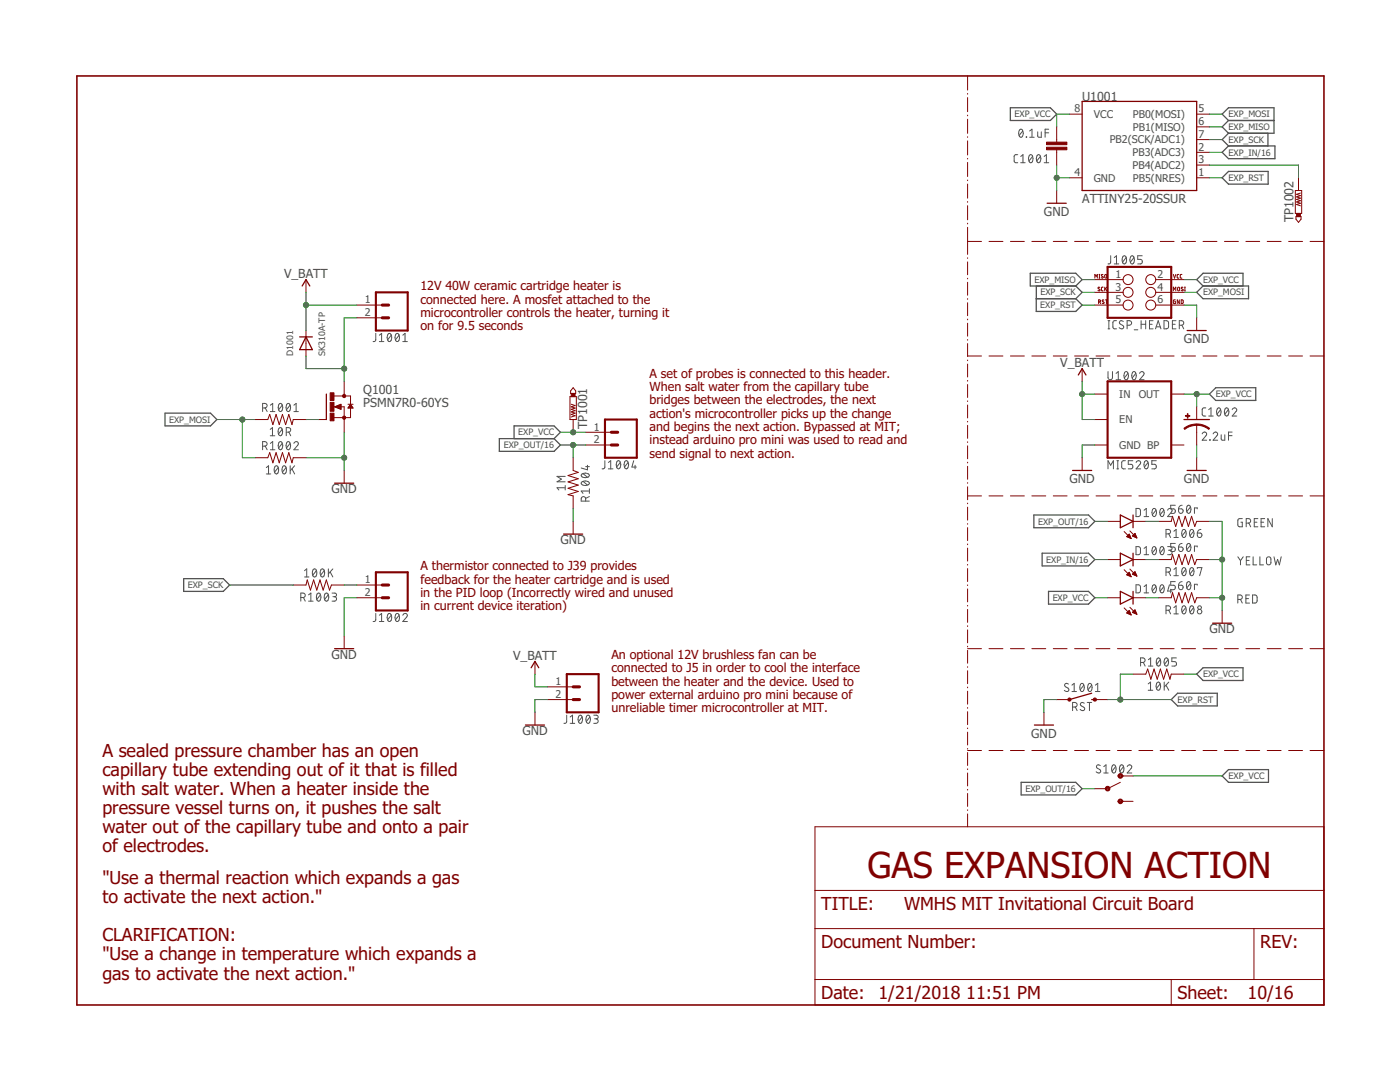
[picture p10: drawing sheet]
<svg xmlns="http://www.w3.org/2000/svg" width="279mm" height="216mm" viewBox="0 0 279 216" stroke-linecap="round" stroke-linejoin="round" font-family="sans-serif">
<g fill="none" stroke="#505050" stroke-width=".2">
<path d="M203.1 30.9h-.5l-.2 .3v1.1l.2 .1 .5 .1M203.5 25.9l.3-.1a.93 .93 0 0 1 0 1.6 .98 .98 0 0 1-.3-1.5zM203.7 32.5h.9M203.7 31.2l.5-.3v1.6M204.1 26.1l-.7 .9M204.8 27.3l.1 .1zM205.5 31l.2-.1a.95 .95 0 0 1 0 1.6 1 1 0 0 1-.2-1.5zM205.5 27.4h.9M205.5 26.1l.5-.3v1.6M206.1 31.2l-.7 .9M207 31l.3-.1a.95 .95 0 0 1 0 1.6 1 1 0 0 1-.3-1.5zM207.1 26.3v.9l.3 .2h.4v-1.1"/>
<path d="M207.6 31.2l-.7 .9M208.4 32.5h.9M208.4 31.2l.4-.3v1.6M208.6 26.5h.7M209.3 25.8h-.7v1.6M221.7 51l-.1 1.5-.2 .1-.3 .1M222.4 52.7h.9M222.4 51.4l.4-.4v1.7M224.1 51.1l.3-.1a.97 .97 0 0 1 0 1.7 1.02 1.02 0 0 1-.3-1.6zM224.7 51.4l-.7 .9M225.7 51.1l.3-.1a.97 .97 0 0 1 0 1.7 1.02 1.02 0 0 1-.3-1.6zM226.3 51.4l-.7 .9"/>
<path d="M228 51h-.9v.8h.5a.47 .47 0 0 1 .4 .4 .47 .47 0 0 1-.4 .5h-.5M75 66.5v1.4l-.2 .2-.3 .1M75.7 68.2h.9M75.7 66.9l.5-.4v1.7M77.5 66.6l.2-.1a.97 .97 0 0 1 0 1.7 1.02 1.02 0 0 1-.2-1.6zM78.1 66.9l-.7 .9M79 66.6l.3-.1a.97 .97 0 0 1 0 1.7 1.02 1.02 0 0 1-.3-1.6zM79.7 66.9l-.8 .9M80.4 68.2h.9M80.4 66.9l.4-.4v1.7M221.1 74.1v1.2a.44 .44 0 0 0 .5 .5 .44 .44 0 0 0 .4-.5v-1.2M221.1 65.6h.4"/>
<path d="M221.1 64h.4M221.3 64v1.6M222.7 74.5l.5-.4v1.7M222.7 75.8h.9M222.8 64h-.5l-.2 .3v1.1l.2 .2h.5M224.2 64.1l-.2-.1a.37 .37 0 0 0-.5 .2 .37 .37 0 0 0 .1 .5l.5 .2a.38 .38 0 0 1 .1 .6 .38 .38 0 0 1-.5 .1l-.3-.2M224.5 74.3l.2-.2a.95 .95 0 0 1 0 1.7 1.04 1.04 0 0 1-.2-1.5zM224.9 64.9h.5a.46 .46 0 0 0 .4-.5 .46 .46 0 0 0-.4-.4h-.5v1.6M225.1 74.5l-.7 .9M226.1 74.3l.2-.2a.97 .97 0 0 1 0 1.7 1.02 1.02 0 0 1-.2-1.5zM226.4 65.8h.7M226.7 74.5l-.7 .9"/>
<path d="M227.4 74.5a.44 .44 0 0 1 .7-.3 .44 .44 0 0 1 .1 .7l-.8 .9h.9M227.7 64v1.6M227.7 64.7h.9M228.6 64v1.6M229.4 64.7h.5M230.1 64h-.7v1.6h.7M230.6 65.6l.5-1.6 .6 1.6M230.7 65.2h.9M232.3 64h.6l.3 .3v1l-.3 .3h-.6zM234 64.7h.5M234.7 64h-.7v1.6h.7M235.4 64.9h.4a.46 .46 0 0 0 .4-.5 .46 .46 0 0 0-.4-.4h-.4v1.6"/>
<path d="M235.9 64.9l.3 .7M52.4 81.4h.5a.46 .46 0 0 0 .4-.4 .46 .46 0 0 0-.4-.5h-.5v1.6M52.4 89h.5a.46 .46 0 0 0 .4-.4 .46 .46 0 0 0-.4-.5h-.5v1.6M52.9 81.4l.4 .7M52.9 89l.4 .7M53.1 93.3l.5-.4v1.7M53.1 94.6h.9M53.9 85.7l.5-.4v1.7M53.9 87h.9M54 80.9l.4-.4v1.6M54 88.5l.4-.4v1.6M54 82.1h.9"/>
<path d="M54 89.7h.9M54.9 93l.3-.1a.97 .97 0 0 1 0 1.7 1.03 1.03 0 0 1-.3-1.6zM55.5 93.3l-.7 .9M55.7 85.4l.2-.1a.95 .95 0 0 1 0 1.7 1 1 0 0 1-.2-1.6zM55.7 80.6l.3-.1a.95 .95 0 0 1 0 1.6 1.04 1.04 0 0 1-.3-1.5zM55.7 88.2l.3-.1a.95 .95 0 0 1 0 1.6 1.04 1.04 0 0 1-.3-1.5zM56.3 85.7l-.7 .9M56.3 80.9l-.7 .9M56.3 88.5l-.7 .9M56.5 93l.2-.1a.97 .97 0 0 1 0 1.7 1.03 1.03 0 0 1-.2-1.6zM57.1 93.3l-.7 .9M57.1 86.2h.5a.46 .46 0 0 0 .4-.4 .46 .46 0 0 0-.4-.5h-.5v1.7"/>
<path d="M57.3 80.6l.2-.1a.95 .95 0 0 1 0 1.6 1.04 1.04 0 0 1-.2-1.5zM57.3 88.2l.2-.1a.95 .95 0 0 1 0 1.6 1.04 1.04 0 0 1-.2-1.5zM57.7 86.2l.3 .8M57.9 80.9l-.7 .9M57.9 88.5l-.7 .9M57.9 92.9v1.7M58.3 93.6l.5 1M58.7 88.5a.44 .44 0 0 1 .6-.4 .44 .44 0 0 1 .1 .7l-.7 .9h.8M58.7 82.1h.8M58.7 80.9l.4-.4v1.6M58.8 92.9l-.9 1M112.8 97.3h-1.6l.3 .5"/>
<path d="M112.8 96.9v.9M112.8 95.1h-1.6l.9 .5-.9 .5h1.6M116.1 96.2a1.06 1.06 0 0 1 1.5 .2 .95 .95 0 0 1-1.6 0zM116.1 94.6a1.03 1.03 0 0 1 1.5 .3 .97 .97 0 0 1-1.6 0zM116.4 96.1l.8 .7M116.4 94.5l.8 .7M116.9 100v-.5a.44 .44 0 0 0-.5-.4 .44 .44 0 0 0-.4 .4v.5h1.6M116.9 93.1h.7M117.2 92.8v.9l-1.2-.3M117.6 99.1l-.7 .3M117.6 98h-1.6l.4 .4M117.6 97.5v.9"/>
<path d="M120.7 91.9v1.4l-.5 .3M121.4 93.6h.9M121.4 92.3l.5-.4v1.7M123.2 92l.2-.1a.95 .95 0 0 1 0 1.7 1.06 1.06 0 0 1-.2-1.6zM123.8 92.3l-.7 .9M124.8 92l.2-.1a.95 .95 0 0 1 0 1.7 1.06 1.06 0 0 1-.2-1.6zM125.3 92.3l-.7 .9M126.5 91.9l-.4 1.3h.9M126.7 92.8v.8M221.1 93.6v-1.7l.6 .9 .5-.9v1.7M222.9 93.6h.3M222.9 91.9h.3"/>
<path d="M223.1 91.9v1.7M224.6 91.9h-.5l-.2 .4 .1 1.2 .6 .1M226.1 91.9h-.9v.7h.5a.46 .46 0 0 1 .4 .5 .46 .46 0 0 1-.4 .5h-.5M226.7 92.3a.44 .44 0 0 1 .7-.4 .44 .44 0 0 1 .1 .7l-.8 1h.9M228.5 92l.2-.1a.97 .97 0 0 1 0 1.7 1.01 1.01 0 0 1-.2-1.6zM229.1 92.3l-.7 .9M230.8 91.9h-.9v.7h.5a.46 .46 0 0 1 .4 .5 .46 .46 0 0 1-.4 .5h-.5M239.9 86.6a.44 .44 0 0 1 .7-.4 .44 .44 0 0 1 .1 .7l-.8 .9h.9M240.6 81.4h-.5l-.2 .3v1.1l.2 .2h.5M241.2 83h.9M241.2 81.7l.5-.3v1.6M241.4 87.7l.1 .1z"/>
<path d="M242.1 86.6a.44 .44 0 0 1 .6-.4 .44 .44 0 0 1 .2 .7l-.8 .9h.9M243 81.5l.2-.1a.97 .97 0 0 1 0 1.6 1.02 1.02 0 0 1-.2-1.5zM243.6 81.7l-.7 1M243.7 86.8v.9l.3 .1h.4v-1M244.6 81.5l.2-.1a.95 .95 0 0 1 0 1.6 1.04 1.04 0 0 1-.2-1.5zM245.2 81.7l-.8 1M245.2 86.9h.7M245.9 86.2h-.7v1.6M245.9 81.7a.44 .44 0 0 1 .6-.3 .44 .44 0 0 1 .2 .7l-.8 .9h.9M60 119.2h.5a.44 .44 0 0 0 .4-.4 .44 .44 0 0 0-.4-.5h-.5v1.7M60.6 119.2l.3 .8M60.8 113.9l.4-.4v1.6"/>
<path d="M60.8 115.1h.9M61.6 118.7l.4-.4v1.7M61.6 120h.9M62.5 113.6l.3-.1a.95 .95 0 0 1 0 1.6 1 1 0 0 1-.3-1.5zM63.1 113.9l-.7 .9M63.4 118.4l.2-.1a.93 .93 0 0 1 0 1.7 1.02 1.02 0 0 1-.2-1.6zM63.9 118.7l-.7 .9M64.1 113.6l.2-.1a.95 .95 0 0 1 0 1.6 1 1 0 0 1-.2-1.5zM64.7 113.9l-.7 .9M64.9 118.4l.3-.1a.93 .93 0 0 1 0 1.7 .98 .98 0 0 1-.3-1.6zM65.5 118.7l-.7 .9M65.5 113.5v1.6"/>
<path d="M65.9 114.1l.5 1M66.3 118.3h.5a.36 .36 0 0 1 .4 .4 .36 .36 0 0 1-.4 .4h-.4M66.4 113.5l-.9 1M66.7 119.1a.44 .44 0 0 1 .5 .4 .44 .44 0 0 1-.5 .5h-.4M226.7 116.7h.6l.3 .3v1l-.3 .3h-.6zM226.7 109.1h.6l.3 .2v1.1l-.3 .3h-.6zM226.7 101.5h.6l.3 .2v1.1l-.3 .2-.6 .1zM228.3 118.3h.9M228.3 117.1l.5-.4v1.6M228.3 101.8l.5-.3v1.6M228.3 109.4l.5-.3v1.6M228.3 110.7h.9"/>
<path d="M228.3 103.1h.9M230.1 116.8l.2-.1a.93 .93 0 0 1 0 1.6 1.02 1.02 0 0 1-.2-1.5zM230.1 109.2l.2-.1a.93 .93 0 0 1 0 1.6 1.02 1.02 0 0 1-.2-1.5zM230.1 101.6l.2-.1a.95 .95 0 0 1 0 1.6 1.06 1.06 0 0 1-.2-1.5zM230.7 117.1l-.7 .8M230.7 109.4l-.7 .9M230.7 101.8l-.7 .9M231.6 116.8l.3-.1a.95 .95 0 0 1 0 1.6 1 1 0 0 1-.3-1.5zM231.6 109.2l.3-.1a.95 .95 0 0 1 0 1.6 1 1 0 0 1-.3-1.5zM231.6 101.6l.3-.1a.97 .97 0 0 1 0 1.6 1.03 1.03 0 0 1-.3-1.5zM232.3 117.1l-.8 .8M232.3 109.4l-.8 .9"/>
<path d="M232.3 101.8l-.8 .9M232.7 114.2h.5a.44 .44 0 0 0 .4-.5 .44 .44 0 0 0-.4-.4h-.5v1.6M232.7 106.5h.5a.44 .44 0 0 0 .4-.4 .44 .44 0 0 0-.4-.5h-.5v1.7M233 109.1h.6a.36 .36 0 0 1 .3 .3 .36 .36 0 0 1-.3 .4h-.4M233 101.8a.44 .44 0 0 1 .7-.3 .44 .44 0 0 1 .1 .7l-.8 .9h.9M233.3 114.2l.3 .7M233.3 106.5l.3 .8M233.4 116.7l-.4 1.2h.9M233.5 109.8a.44 .44 0 0 1 .4 .4 .44 .44 0 0 1-.4 .5h-.5M233.6 117.6v.7M234.3 106l.4-.4v1.7M234.3 113.6l.4-.3v1.6"/>
<path d="M234.3 114.9h.9M234.3 107.3h.9M234.5 116.1h-.9v.7h.6a.45 .45 0 0 1 .4 .4 .45 .45 0 0 1-.4 .5h-.6M234.5 108.4h-.9v.8h.6a.45 .45 0 0 1 .4 .4 .45 .45 0 0 1-.4 .4h-.6M234.5 100.8h-.9v.7h.6a.46 .46 0 0 1 .4 .5 .46 .46 0 0 1-.4 .4h-.6M235.2 116.8h.6a.45 .45 0 0 1 .3 .5 .45 .45 0 0 1-.5 .4 .45 .45 0 0 1-.4-.5zM235.2 109.2h.6a.45 .45 0 0 1 .3 .5 .45 .45 0 0 1-.5 .3 .45 .45 0 0 1-.4-.4zM235.2 101.5h.6a.45 .45 0 0 1 .3 .5 .45 .45 0 0 1-.5 .4 .45 .45 0 0 1-.4-.4zM235.9 116.1l-.4 .1-.3 .6M235.9 108.4l-.4 .2-.3 .6M235.9 100.8l-.4 .1-.3 .6M236 113.4l.3-.1a.95 .95 0 0 1 0 1.6 1 1 0 0 1-.3-1.5z"/>
<path d="M236 105.7l.3-.1a.95 .95 0 0 1 0 1.7 1 1 0 0 1-.3-1.6zM236.6 113.6l-.7 .9M236.6 106l-.7 .9M237 116.2l.2-.1a.93 .93 0 0 1 0 1.6 1.02 1.02 0 0 1-.2-1.5zM237 108.5l.2-.1a.93 .93 0 0 1 0 1.6 1.02 1.02 0 0 1-.2-1.5zM237 100.9l.2-.1a.95 .95 0 0 1 0 1.6 1.06 1.06 0 0 1-.2-1.5zM237.6 116.4l-.7 .9M237.6 108.8l-.7 .9M237.6 101.2l-.7 .9M237.6 113.4l.2-.1a.95 .95 0 0 1 0 1.6 1 1 0 0 1-.2-1.5zM237.6 105.7l.2-.1a.95 .95 0 0 1 0 1.7 1 1 0 0 1-.2-1.6zM238.2 113.6l-.7 .9"/>
<path d="M238.2 106l-.7 .9M238.9 101.5v-.2h-.5v1.1M238.9 109.2v-.2h-.5v1M238.9 116.8v-.2h-.5v1.1M239 106.4h.5a.45 .45 0 0 1 .3 .5 .45 .45 0 0 1-.4 .4 .45 .45 0 0 1-.4-.5zM239 113.4v-.1h.9l-.5 1.6M239.7 105.6l-.5 .2-.2 .6M247 119.6h.5a.44 .44 0 0 0 .4-.4 .44 .44 0 0 0-.4-.5h-.5v1.6M247 111.1l.6 .8M247.6 119.6l.3 .7M247.6 111.9v.8M247.9 103.5h-.7l-.1 .2-.1 1 .2 .4h.7v-.9h-.3"/>
<path d="M248.1 111.1l-.5 .8M248.6 119.4h.6M248.7 104.4h.5a.44 .44 0 0 0 .4-.5 .44 .44 0 0 0-.4-.4h-.5v1.6M248.7 111.8h.6M249.2 104.4l.4 .7M249.4 118.7h-.8v1.6h.8M249.4 111.1h-.7v1.6h.7M250 118.7h.6l.2 .3 .1 .9-.3 .4h-.6zM250.1 111.1v1.6h.7M250.3 104.2h.5M251 103.5h-.7v1.6h.7M251.4 111.1v1.6h.8"/>
<path d="M251.7 104.2h.5M252.4 103.5h-.7v1.6h.7M252.9 111.2l.3-.1 .3 .1 .1 1.1a.44 .44 0 0 1-.4 .4 .44 .44 0 0 1-.4-.4zM253.9 103.5v1.6l-.9-1.6v1.6M254.3 111.1l.3 1.6 .4-1.1 .3 1.1 .4-1.6M75 122.4v1.4l-.2 .2h-.3M75.7 122.8l.5-.4v1.6M75.7 124h.9M77.5 122.5l.2-.1a.95 .95 0 0 1 0 1.6 1 1 0 0 1-.2-1.5zM78.1 122.8l-.7 .9M79 122.5l.3-.1a.95 .95 0 0 1 0 1.6 1 1 0 0 1-.3-1.5zM79.7 122.8l-.8 .9"/>
<path d="M80.4 122.8a.44 .44 0 0 1 .6-.4 .44 .44 0 0 1 .2 .7l-.8 .9h.9M213.2 136.5l-.2-.1a.38 .38 0 0 0-.5 .1 .38 .38 0 0 0 .1 .5l.5 .3a.41 .41 0 0 1 .1 .6 .41 .41 0 0 1-.6 0l-.2-.1M213.9 136.7l.5-.3v1.6M213.9 138h.9M215.7 136.5l.2-.1a.97 .97 0 0 1 0 1.6 1.02 1.02 0 0 1-.2-1.5zM216.3 136.7l-.7 .9M217.3 136.5l.2-.1a.97 .97 0 0 1 0 1.6 1.02 1.02 0 0 1-.2-1.5zM217.9 136.7l-.8 .9M218.6 138h.9M218.6 136.7l.5-.3v1.6M227.6 132.2h.5a.46 .46 0 0 0 .4-.5 .46 .46 0 0 0-.4-.4h-.5v1.6M228.2 132.2l.3 .7"/>
<path d="M229.2 136.5l.4-.4v1.6M229.2 137.7h.9M229.2 131.6l.4-.3v1.6M229.2 132.9h.9M230.9 136.2l.3-.1a.95 .95 0 0 1 0 1.6 1.04 1.04 0 0 1-.3-1.5zM230.9 131.4l.3-.1a.97 .97 0 0 1 0 1.6 1 1 0 0 1-.3-1.5zM231.5 136.5l-.7 .9M231.6 131.6l-.8 .9M232.3 136.1v1.6M232.5 131.4l.3-.1a.97 .97 0 0 1 0 1.6 1 1 0 0 1-.3-1.5zM232.7 121.8h.5a.44 .44 0 0 0 .4-.5 .44 .44 0 0 0-.4-.4h-.5v1.6M232.7 136.7l.6 1"/>
<path d="M233.1 131.6l-.7 .9M233.3 136.1l-1 1M233.3 121.8l.3 .7M234.3 121.2l.4-.3v1.6M234.3 122.5h.9M234.8 131.3h-.9v.7h.5a.45 .45 0 0 1 .4 .5 .45 .45 0 0 1-.4 .4h-.5M236 121l.3-.1a.95 .95 0 0 1 0 1.6 1 1 0 0 1-.3-1.5zM236.6 121.2l-.7 .9M237.6 121l.2-.1a.95 .95 0 0 1 0 1.6 1 1 0 0 1-.2-1.5zM238.2 121.2l-.7 .9M113.1 142.7v1.4l-.6 .2M113.8 144.3h.9"/>
<path d="M113.8 143.1l.5-.4v1.6M115.6 142.8l.2-.1a.95 .95 0 0 1 0 1.6 1.04 1.04 0 0 1-.2-1.5zM116.2 143.1l-.8 .9M117.1 142.8l.3-.1a.95 .95 0 0 1 0 1.6 1.04 1.04 0 0 1-.3-1.5zM117.7 143.1l-.7 .9M118.5 142.7h.5a.36 .36 0 0 1 .4 .4 .36 .36 0 0 1-.4 .3h-.3M118.9 143.4a.46 .46 0 0 1 .5 .5 .46 .46 0 0 1-.5 .4h-.4M214.1 141.1h.4a.46 .46 0 0 0 .5-.5 .46 .46 0 0 0-.5-.4h-.4v1.6M214.6 141.1l.4 .7M216.4 140.3l-.2-.1a.37 .37 0 0 0-.5 .1 .37 .37 0 0 0 .1 .5l.5 .3a.38 .38 0 0 1 .1 .5 .38 .38 0 0 1-.5 .2l-.3-.2M217 140.2h.9M217.4 140.2v1.6"/>
<path d="M219.6 152.8l-.2-.1a.38 .38 0 0 0-.5 .1 .38 .38 0 0 0 .1 .5l.5 .3a.41 .41 0 0 1 0 .6 .41 .41 0 0 1-.6-.1l-.1-.1M220.3 153l.4-.4v1.6M220.3 154.2h.9M222 152.7l.3-.1a.97 .97 0 0 1 0 1.6 1.02 1.02 0 0 1-.3-1.5zM222.7 153l-.8 .9M223.6 152.7l.3-.1a.97 .97 0 0 1 0 1.6 1.02 1.02 0 0 1-.3-1.5zM224.2 153l-.7 .9M225 153a.45 .45 0 0 1 .6-.4 .45 .45 0 0 1 .1 .7l-.7 .9h.9"/>
<circle cx="239.4" cy="122" r=".46"/>
<circle cx="239.4" cy="121.2" r=".37"/>
</g>
<g fill="none" stroke="#505050" stroke-width=".25">
<path d="M201.6 21.5h8l1.3 1.3-1.3 1.2h-8zM243.9 35.5l1.3-1.3h7.9v2.5h-7.9zM245.2 24l-1.3-1.2 1.3-1.3h9.1v5.1h-9.1M245.2 24h9.1M245.2 26.6l-1.3 1.3 1.3 1.2M245.2 29.1h9.2v2.6h-9.2l-1.3-1.3zM245.2 24l-1.3 1.3 1.3 1.3M253 26.6v2.5M205.6 54.5h9.1l1.3 1.3-1.3 1.3h-9.1zM206.8 59.6h7.9M206.8 57.1v5h7.9l1.3-1.2-1.3-1.3M214.7 57.1l1.3 1.2-1.3 1.3"/>
<path d="M238.8 58.3l1.3-1.2h9.1v2.5h-9.1zM240.1 57.1l-1.3-1.3 1.3-1.3h8v2.6M241.4 78.6l1.2-1.2h8v2.5h-8zM32.9 82.4h9.1l1.3 1.3-1.3 1.3h-9.1zM99.7 87.5h10.9l1.2 1.3-1.2 1.3h-10.9zM102.6 87.5v-2.5h8l1.2 1.3-1.2 1.2M36.7 115.5h7.9l1.2 1.2-1.2 1.3h-7.9zM206.3 102.8h10.9l1.3 1.2-1.3 1.3h-10.9zM208 110.4h9.2l1.3 1.3-1.3 1.2h-9.2zM209.3 118h7.9l1.3 1.3-1.3 1.2h-7.9zM233.7 139.6l1.3-1.3h7.9v2.6h-7.9zM238.8 134.5l1.3-1.3h8v2.6h-8z"/>
<path d="M203.8 156.1h10.9l1.3 1.3-1.3 1.2h-10.9zM243.9 154.8l1.3-1.2h8v2.5h-8z"/>
</g>
<g fill="none" stroke="#800000" stroke-width=".2">
<path d="M193.1 15.2v2.8M193.1 18.6v.2M193.1 19.5v2.8M193.1 23v.1M193.1 23.8v2.8M193.1 27.3v.1M193.1 28.1v2.8M193.1 31.6v.1M193.1 32.4v2.8M193.1 35.9v.1M193.1 36.7v2.8M210.9 25.3v3.1"/>
<path d="M210.9 29.9v3M210.9 38v2.6M213.4 22.8h2.6M213.4 35.5h2.6M238.8 22.8h2.6M238.8 25.3h2.6M238.8 35.5h2.6M238.8 27.9h2.6M238.8 30.4h2.6M238.8 32.9h2.6M258.5 38h1.3v4.6h-1.3zM259.1 35.5v2.5"/>
<path d="M259.5 38.5l-.7 .3 .7 .2-.7 .3 .7 .2-.7 .3 .7 .2-.7 .3 .7 .3-.7 .2 .7 .3M61.1 55.8v2.5M193.1 40.2v.2M193.1 41v2.9M193.1 44.5v.2M193.1 45.4v5.4M193.1 51.4v.2M193.1 52.3v2.5M193.1 55.5v.1M193.1 56.3v2.6M193.1 59.6v.1M193.1 48.2h2.8"/>
<path d="M197.4 48.2h2.8M201.7 48.2h2.7M205.9 48.2h2.8M210.2 48.2h2.8M214.5 48.2h2.7M218.5 55.5v-.7l.3 .4 .2-.4v.7M218.5 55.8h5.7M218.5 58.3h5.7M218.7 48.2h2.8M219.3 55.5h.2M219.3 54.8h.2M219.4 54.8v.7"/>
<path d="M219.5 57.4l-.3-.1-.1 .2 .4 .3v.2l-.4-.1M220.1 54.8h-.2l-.1 .1 .4 .3v.2h-.4M220.2 57.3l-.4 .2 .1 .5h.3M220.3 59.9h-.3v.1l.3 .3v.2h-.4M220.5 57.3v.7M220.5 54.9l.2-.1 .2 .1-.1 .6-.3-.1zM220.6 59.8h.4M220.6 57.6l.3 .4M220.8 59.8v.8M220.9 57.3l-.4 .4M223 48.2h2.8M227.3 48.2h2.8"/>
<path d="M230.7 55.8h5.6M230.7 58.3h5.6M231.5 48.2h2.8M234.2 58v-.7l.2 .4 .3-.4v.7M234.2 54.8l.2 .7 .3-.7M234.6 59.8l-.4 .1 .1 .7h.3v-.4h-.2M235 57.4l.2-.1 .2 .1-.1 .6-.3-.1zM235.3 54.8l-.4 .1v.5l.4 .1M235.4 59.8v.8l-.5-.8v.8M235.7 59.8l.4 .1-.1 .7h-.3zM235.8 48.2h2.8M235.9 54.8l-.4 .1 .1 .5 .3 .1"/>
<path d="M236.1 57.4l-.3-.1-.1 .2 .4 .3v.2l-.4-.1M236.4 58h.2M236.4 57.3h.2M236.5 57.3v.7M240.1 48.2h2.8M244.4 48.2h2.7M248.6 48.2h2.8M252.9 48.2h2.8M257.2 48.2h2.7M258.6 43.2h1.1v.5l-.6 .7-.5-.7zM261.5 48.2h2.7M61.1 66v5"/>
<path d="M66.7 79h3.3v1.7M68.7 76.1v2.9M71.2 60.9h5.1M71.2 63.4h5.1M113.7 79.1h1.3v4.6h-1.3zM114.4 77.4l.5 .6v.5h-1v-.5zM193.1 60.4v2.6M193.1 63.7v.1M193.1 64.5v2.6M193.1 67.8v.1M193.1 68.6v2.5M193.1 71.8v.2"/>
<path d="M193.1 72.6v2.6M193.1 75.9v.2M193.1 76.7v2.6M193.1 80v.1M193.1 71h2.8M197.4 71h2.8M201.7 71h2.7M205.9 71h2.8M210.2 71h2.8M214.5 71h2.7M216 73.6v2.5M218.5 60.9h5.7"/>
<path d="M218.5 78.6h2.5M218.7 71h2.8M219.2 60.2h.4l-.1-.3-.3-.1v.8M219.5 60.2l.1 .4M223 71h2.8M227.3 71h2.8M230.7 60.9h5.6M231.5 71h2.8M233.7 78.6h2.6M235.8 71h2.8M238.8 63.4v2.6M240.1 71h2.8"/>
<path d="M244.4 71h2.7M248.6 71h2.8M252.9 71h2.8M257.2 71h2.7M261.5 71h2.7M50.9 83.7h2.5l.4-1 .7 2 .6-2 .6 2 .7-2 .6 2 .6-2 .7 2 .2-1h2.6M50.9 91.3h2.5l.4-1 .7 2.1 .6-2.1 .6 2.1 .7-2.1 .6 2.1 .6-2.1 .7 2.1 .2-1.1h2.6M63.6 83.7h1.5M66.5 81.2h2.2v5.1M66.8 81.2l1.3-.5v1zM66.9 81.1h1.2M66.9 81.2h1.2"/>
<path d="M67.2 81.4h.9M67.2 81h.9M67.5 80.9h.6M67.5 81.5h.6M67.8 80.8h.3M67.8 81.6h.3M68.7 93.9v2.5M69.4 80.7h1.1M69.5 81.4h.9M69.6 81.2h.7M69.6 81.1h.7M69.7 81h.5"/>
<path d="M69.8 80.9h.3M69.9 80.8h.1M70 81.3v2h-3.3M70 80.7l.5 .7h-1.1zM114 80.7l.8 .2-.8 .3 .8 .2-.8 .3 .8 .2-.8 .3 .8 .2-.8 .3 .8 .3-.8 .2M114.4 83.7v2.6M114.4 91.3v2.6l1 .4-2 .6 2 .6-2 .7 2 .6-2 .6 2 .7-2 .6 1 .3v2.5M116.9 86.3h5.1M116.9 88.8h5.1M193.1 80.8v2.6M193.1 84.1v.1M193.1 84.9v2.6"/>
<path d="M193.1 88.2v.1M193.1 89v2.5M193.1 92.2v.2M193.1 93v2.6M193.1 96.3v.1M193.1 97.1v2.6M193.1 99h2.8M197.4 99h2.8M201.7 99h2.7M205.9 99h2.8M210.2 99h2.8M214.5 99h2.7"/>
<path d="M216 91.3v2.6M218.5 83.7h2.5M218.5 88.8h2.5M218.7 99h2.8M223 99h2.8M227.3 99h2.8M231.5 99h2.8M233.7 88.8h2.6M235.8 99h2.8M238.8 81.2v2.5M238.8 84.7v4.1M238.8 91.3v2.6"/>
<path d="M240.1 99h2.8M244.4 99h2.7M248.6 99h2.8M252.9 99h2.8M257.2 99h2.7M261.5 99h2.7M58.5 116.7h2.6l.2-1 .7 2.1 .6-2.1 .6 2.1 .7-2.1 .6 2.1 .6-2.1 .7 2.1 .3-1.1h2.6M71.2 116.7h5.1M71.2 119.3h5.1M114.4 104v2.6M193.1 100.4v.1M193.1 101.2v2.6"/>
<path d="M193.1 104.5v.1M193.1 105.3v2.6M193.1 108.5v.2M193.1 109.4v2.6M193.1 112.6v.2M193.1 113.5v2.5M193.1 116.7v.1M193.1 117.5v2.6M221 119.3h2.6M221 111.7h2.6M221 104h2.6M224.3 113.7l1.4 1.4"/>
<path d="M224.3 106.1l1.4 1.4M224.9 114.7l.5-.5 .3 .9zM224.9 107.1l.8 .4M224.9 107.1l.5-.5 .3 .9M224.9 107.1h.7M224.9 114.7h.7M225 106.9h.5M225 114.8h.6M225 114.5h.5M225.1 107.2h.5M225.1 106.8h.4M225.1 114.4h.4"/>
<path d="M225.3 114.3h.1M225.3 106.7h.1M225.3 114.9h.4M225.4 107.3h.3M225.5 113.6l1.4 1.4M225.5 105.9l1.4 1.4M225.6 115h.1M225.6 107.4h.1M226 114.6l.9 .4M226 114.6l.5-.5 .4 .9M226 106.9h.7M226 114.5h.7"/>
<path d="M226.1 119.3h2.6M226.1 111.7h2.6M226.1 104h2.6M226.1 106.8h.6M226.2 114.4h.5M226.2 114.7h.6M226.2 107.1h.6M226.3 114.3h.3M226.3 106.7h.3M226.4 106.6h.2M226.4 114.2h.1M226.5 114.8h.3"/>
<path d="M226.5 107.2h.3M226.5 106.4l-.5 .6 .9 .3M226.5 106.4l.4 .9M226.5 106.4h.1M226.8 114.9h.1M226.8 107.3h.1M231.2 119.3h2.5l.3-1 .6 2 .7-2 .6 2 .6-2 .7 2 .6-2 .6 2 .4-1h2.6M231.2 111.7h2.5l.3-1.1 .6 2.1 .7-2.1 .6 2.1 .6-2.1 .7 2.1 .6-2.1 .6 2.1 .4-1h2.6M231.2 104h2.5l.3-1 .6 2.1 .7-2.1 .6 2.1 .6-2.1 .7 2.1 .6-2.1 .6 2.1 .4-1.1h2.6M68.7 126.9v2.5M106.8 132v2.5M109.3 137.1h5.1"/>
<path d="M109.3 139.6h5.1M193.1 120.8v.1M193.1 121.6v2.6M193.1 124.9v.1M193.1 125.7v2.6M193.1 128.9v.2M193.1 129.8v2.5M193.1 133v.2M193.1 133.8v2.6M193.1 137.1v.1M193.1 137.9v2.6M193.1 129.4h2.8"/>
<path d="M197.4 129.4h2.8M201.7 129.4h2.7M205.9 129.4h2.8M210.2 129.4h2.8M210.9 139.6h2.5M214.5 129.4h2.7M218.5 139.6h2.5M218.7 129.4h2.8M223 129.4h2.8M224.3 121.3l1.4 1.4M224.9 122.3l.5-.5 .3 .9zM224.9 122.3h.7"/>
<path d="M225 122.4h.6M225 122.1h.5M225.2 122h.2M225.3 122.5h.4M225.3 121.9h.1M225.5 121.2l1.4 1.4M225.6 122.6h.1M226 122.2l.5-.5 .4 .9zM226.1 122.1h.6M226.1 134.5h2.6l.3-1 .7 2 .6-2 .6 2 .7-2 .6 2 .7-2 .6 2 .2-1h2.6M226.1 122.3h.7M226.2 122h.5"/>
<path d="M226.3 121.9h.3M226.4 122.4h.4M226.4 121.8h.1M226.7 122.5h.2M227.3 129.4h2.8M231.5 129.4h2.8M235.8 129.4h2.8M240.1 129.4h2.8M243.9 121.8v2.6M244.4 129.4h2.7M248.6 129.4h2.8M252.9 129.4h2.8"/>
<path d="M257.2 129.4h2.7M261.5 129.4h2.7M106.8 142.1v2.6M193.1 141.2v.1M193.1 142v2.6M193.1 145.3v.1M193.1 146.1v2.6M193.1 149.4v.1M193.1 150.2v2.5M193.1 153.4v.2M193.1 154.2v2.6M193.1 157.5v.1"/>
<path d="M193.1 158.3v2.6M193.1 149.8h2.8M197.4 149.8h2.8M201.7 149.8h2.7M205.9 149.8h2.8M208.3 142.1v2.6M210.2 149.8h2.8M214.5 149.8h2.7M218.7 149.8h2.8M223 149.8h2.8M223.6 156.1l-2.6 1.3h-2.5M223.6 159.9h2.5"/>
<path d="M223.6 154.8h2.5M227.3 149.8h2.8M231.5 149.8h2.8M235.8 149.8h2.8M240.1 149.8h2.8M244.4 149.8h2.7M248.6 149.8h2.8M252.9 149.8h2.8M257.2 149.8h2.7M261.5 149.8h2.7M162.6 165h101.6v35.5h-101.6zM162.6 177.7h101.6"/>
<path d="M193.1 161.6v.1M193.1 162.4v2.6M162.6 185.3h101.6M162.6 195.5h101.6M233.7 195.5v5M250.3 185.3v10.2"/>
<circle cx="225.1" cy="55.8" r=".99"/>
<circle cx="225.1" cy="58.3" r=".99"/>
<circle cx="229.7" cy="58.3" r=".99"/>
<circle cx="229.7" cy="55.8" r=".99"/>
<circle cx="225.1" cy="60.9" r=".99"/>
<circle cx="229.7" cy="60.9" r=".99"/>
</g>
<g fill="none" stroke="#800000" stroke-width=".25">
<path d="M216 20.2h22.8v17.8h-22.8zM60.3 57.1l.8-1.3 .7 1.3M209 40.6h3.8M59.8 67.2h2.5M61.1 67.2l1.2 2.6h-2.5zM65.1 78.6v5.1M215.2 74.8l.8-1.2 .7 1.2M236.9 66h3.8M66.8 96.4h3.8M214.1 93.9h3.8M236.3 83.7h5.1M236.9 93.9h3.8"/>
<path d="M112.5 106.6h3.8M223.6 118l2.5 1.3-2.5 1.2zM223.6 102.8l2.5 1.2-2.5 1.3zM223.6 110.4l2.5 1.3-2.5 1.2zM226.1 102.8v2.5M226.1 110.4v2.5M226.1 118v2.5M66.8 129.4h3.8M106 133.2l.8-1.2 .7 1.2M217.9 139.6h.6M217.9 138.3l-4.5 1.3M242 124.4h3.8"/>
<path d="M104.9 144.7h3.8M206.4 144.7h3.8"/>
</g>
<g fill="#800000" stroke="#800000" stroke-width=".2">
<path d="M238.8 84.6l1.4 .2 1.2 .7-.2 .2-1.3-.7-1.1-.1z" fill-rule="evenodd"/>
<path d="M236.3 85.5l1.2-.7 1.3-.2v.3l-1.5 .3-.9 .5z" fill-rule="evenodd"/>
<path d="M223.3 154.5a.46 .46 0 0 1 .7 .2 .46 .46 0 0 1-.3 .6 .46 .46 0 0 1-.6-.5h.2a.26 .26 0 0 1 .4-.2 .26 .26 0 0 1 .1 .4 .26 .26 0 0 1-.4-.1l-.3-.1z" fill-rule="evenodd"/>
<path d="M223.3 159.5a.47 .47 0 0 1 .7 .2 .47 .47 0 0 1-.3 .7 .47 .47 0 0 1-.6-.5h.2a.26 .26 0 0 1 .4-.2 .26 .26 0 0 1 .1 .4 .26 .26 0 0 1-.4-.1l-.1-.1h-.2z" fill-rule="evenodd"/>
<path d="M220.8 157a.47 .47 0 0 1 .7 .2 .47 .47 0 0 1-.4 .6 .47 .47 0 0 1-.5-.4h.2a.26 .26 0 0 1 .4-.3 .26 .26 0 0 1 0 .5 .26 .26 0 0 1-.4-.1l-.2-.1z" fill-rule="evenodd"/>
<circle cx="68.7" cy="79" r=".33"/>
<circle cx="68.7" cy="83.3" r=".33"/>
<circle cx="213.4" cy="139.6" r=".33"/>
<circle cx="218.5" cy="139.6" r=".33"/>
</g>
<g fill="#800000" stroke="#800000" stroke-width=".2">
<path d="M65.9 82.4h.8v1.6h-.8z"/>
<path d="M65.9 78.4h.8v1.5h-.8z"/>
<path d="M65.9 80.3h.8v1.8h-.8z"/>
<path d="M208.9 28.4h4v.5h-4z"/>
<path d="M208.9 29.4h4v.5h-4z"/>
<path d="M236.6 82.9h.9v.2h-.9z"/>
<path d="M237 82.5h.1v.9h-.1z"/>
<path d="M258.8 42.6h.7v.6h-.7z"/>
<path d="M114 78.5h.8v.6h-.8z"/>
</g>
<path d="M75 58.3h6.4v7.7h-6.4zM221 53.3h12.7v10.1h-12.7zM221 76.1h12.7v15.2h-12.7zM120.7 83.7h6.4v7.6h-6.4zM75 114.2h6.4v7.6h-6.4zM113.1 134.5h6.4v7.6h-6.4z" fill="none" stroke="#800000" stroke-width=".42"/>
<path d="M76.3 63.4h1.3M76.3 60.9h1.3M122 88.8h1.3M122 86.3h1.3M76.3 119.3h1.3M76.3 116.7h1.3M114.4 139.6h1.3M114.4 137.1h1.3" fill="none" stroke="#800000" stroke-width=".61"/>
<path d="M15.3 15.2h248.9v185.3h-248.9z" fill="none" stroke="#800000" stroke-width=".32"/>
<g fill="none" stroke="#008000" stroke-width=".2">
<path d="M210.9 35.5h2.5M210.9 32.9v5.1M213.4 22.8h-2.5v2.5M241.4 35.5h2.5M241.4 22.8h2.5M241.4 27.9h2.5M241.4 25.3h2.5M241.4 30.4h2.5M241.4 32.9h17.7v2.6M61.1 58.3v7.7M216 58.3h2.5M216 55.8h2.5"/>
<path d="M236.3 58.3h2.5M236.3 55.8h2.5M61.1 60.9h10.1M61.1 71v2.6h7.6M71.2 63.4h-2.5v12.7M216 76.1v7.6h2.5M216 60.9h2.5M216 78.6h2.5M236.3 60.9h2.5v2.5M236.3 78.6h5.1M238.8 78.6v2.6M43.3 83.7h7.6"/>
<path d="M48.4 83.7v7.6h2.5M61.1 91.3h7.6M61.1 83.7h2.5M68.7 86.3v7.6M111.8 88.8h5.1M111.8 86.3h5.1M114.4 88.8v2.5M218.5 88.8h-2.5v2.5M238.8 88.8v2.5M45.8 116.7h12.7M68.7 116.7h2.5M71.2 119.3h-2.5v7.6"/>
<path d="M114.4 101.5v2.5M218.5 119.3h2.5M218.5 104h2.5M218.5 111.7h2.5M228.7 119.3h2.5M228.7 104h2.5M228.7 111.7h2.5M241.4 119.3h2.5M241.4 104h2.5v17.8M241.4 111.7h2.5M106.8 134.5v2.6h2.5M109.3 139.6h-2.5v2.5"/>
<path d="M210.9 139.6h-2.6v2.5M221 139.6h12.7M226.1 134.5h-2.5v5.1M236.3 134.5h2.5M216 157.4h2.5M226.1 154.8h17.8"/>
</g>
<g fill="#008000" stroke="#008000" stroke-width=".2">
<circle cx="68.7" cy="91.3" r=".51"/>
<circle cx="210.9" cy="35.5" r=".51"/>
<circle cx="243.9" cy="111.7" r=".51"/>
<circle cx="243.9" cy="119.3" r=".51"/>
<circle cx="48.4" cy="83.7" r=".51"/>
<circle cx="61.1" cy="60.9" r=".51"/>
<circle cx="216" cy="78.6" r=".51"/>
<circle cx="68.7" cy="73.6" r=".51"/>
<circle cx="114.4" cy="88.8" r=".51"/>
<circle cx="114.4" cy="86.3" r=".51"/>
<circle cx="238.8" cy="78.6" r=".51"/>
<circle cx="223.6" cy="139.6" r=".51"/>
</g>
<text font-size="7.2" fill="#800000" x="173.1" y="175.1">GAS EXPANSION ACTION</text>
<g font-size="3.6" fill="#800000">
<text x="20.4" y="151">A sealed pressure chamber has an open</text>
<text x="20.4" y="154.8">capillary tube extending out of it that is filled</text>
<text x="20.4" y="158.6">with salt water. When a heater inside the</text>
<text x="20.4" y="162.4">pressure vessel turns on, it pushes the salt</text>
<text x="20.4" y="166.3">water out of the capillary tube and onto a pair</text>
<text x="20.4" y="170.1">of electrodes.</text>
<text x="20.4" y="176.4">&quot;Use a thermal reaction which expands a gas</text>
<text x="20.4" y="180.2">to activate the next action.&quot;</text>
<text x="163.9" y="181.5">TITLE:</text>
<text x="180.4" y="181.5">WMHS MIT Invitational Circuit Board</text>
<text x="20.4" y="187.8">CLARIFICATION:</text>
<text x="20.4" y="191.6">&quot;Use a change in temperature which expands a</text>
<text x="163.9" y="189.1">Document Number:</text>
<text x="251.5" y="189.1">REV:</text>
<text x="20.4" y="195.5">gas to activate the next action.&quot;</text>
<text x="163.9" y="199.3">Date:</text>
<text x="175.3" y="199.3">1/21/2018</text>
<text x="192.8" y="199.3">11:51 PM</text>
<text x="235" y="199.3">Sheet:</text>
<text x="249" y="199.3">10/16</text>
</g>
<g font-size="2.5" fill="#505050">
<text x="216" y="20.2">U1001</text>
<text x="216" y="40.6">ATTINY25-20SSUR</text>
<text x="208.4" y="43.1">GND</text>
<text x="258.1" y="44.4" transform="rotate(-90 258.1 44.4)">TP1002</text>
<text x="56.7" y="55.5">V_BATT</text>
<text x="236.3" y="68.5">GND</text>
<text x="211.6" y="73.3">V_BATT</text>
<text x="72.5" y="81.2">PSMN7R0-60YS</text>
<text x="72.5" y="78.6">Q1001</text>
<text x="117.2" y="85.6" transform="rotate(-90 117.2 85.6)">TP1001</text>
<text x="66.2" y="98.5">GND</text>
<text x="213.4" y="96.4">GND</text>
<text x="236.3" y="96.4">GND</text>
<text x="111.9" y="108.6">GND</text>
<text x="66.2" y="131.5">GND</text>
<text x="102.4" y="131.7">V_BATT</text>
<text x="241.4" y="126.4">GND</text>
<text x="104.3" y="146.7">GND</text>
<text x="205.8" y="147.2">GND</text>
</g>
<g font-size="2.5" fill="#800000">
<text x="83.9" y="57.9">12V 40W ceramic cartridge heater is</text>
<text x="83.9" y="60.6">connected here. A mosfet attached to the</text>
<text x="83.9" y="63.3">microcontroller controls the heater, turning it</text>
<text x="83.9" y="65.9">on for 9.5 seconds</text>
<text x="129.6" y="75.3">A set of probes is connected to this header.</text>
<text x="129.6" y="78">When salt water from the capillary tube</text>
<text x="129.6" y="80.7">bridges between the electrodes, the next</text>
<text x="129.6" y="83.3">action's microcontroller picks up the change</text>
<text x="129.6" y="86">and begins the next action. Bypassed at MIT;</text>
<text x="129.6" y="88.7">instead arduino pro mini was used to read and</text>
<text x="129.6" y="91.3">send signal to next action.</text>
<text x="83.9" y="113.8">A thermistor connected to J39 provides</text>
<text x="83.9" y="116.5">feedback for the heater cartridge and is used</text>
<text x="83.9" y="119.1">in the PID loop (Incorrectly wired and unused</text>
<text x="83.9" y="121.8">in current device iteration)</text>
<text x="122" y="131.5">An optional 12V brushless fan can be</text>
<text x="122" y="134.1">connected to J5 in order to cool the interface</text>
<text x="122" y="136.8">between the heater and the device. Used to</text>
<text x="122" y="139.5">power external arduino pro mini because of</text>
<text x="122" y="142.1">unreliable timer microcontroller at MIT.</text>
</g>
<g font-size="2.1" fill="#505050">
<text x="214.4" y="22.4">8</text>
<text x="218.3" y="23.5">VCC</text>
<text x="226.1" y="23.5">PB0(MOSI)</text>
<text x="239.2" y="22.4">5</text>
<text x="221.5" y="28.6">PB2(SCK/ADC1)</text>
<text x="226.1" y="26.1">PB1(MISO)</text>
<text x="239.2" y="25">6</text>
<text x="239.2" y="27.5">7</text>
<text x="214.4" y="35.1">4</text>
<text x="226" y="31.2">PB3(ADC3)</text>
<text x="226" y="33.7">PB4(ADC2)</text>
<text x="239.2" y="35.1">1</text>
<text x="239.2" y="30">2</text>
<text x="239.2" y="32.6">3</text>
<text x="218.3" y="36.2">GND</text>
<text x="226.1" y="36.2">PB5(NRES)</text>
<text x="222.6" y="55.4">1</text>
<text x="222.6" y="58">3</text>
<text x="231" y="55.4">2</text>
<text x="231" y="58">4</text>
<text x="72.8" y="60.5">1</text>
<text x="72.8" y="63.1">2</text>
<text x="222.6" y="60.5">5</text>
<text x="231" y="60.5">6</text>
<text x="223.4" y="79.4">IN</text>
<text x="227.3" y="79.4">OUT</text>
<text x="118.5" y="85.9">1</text>
<text x="118.5" y="88.4">2</text>
<text x="223.4" y="89.6">GND BP</text>
<text x="223.4" y="84.5">EN</text>
<text x="72.8" y="116.4">1</text>
<text x="72.8" y="118.9">2</text>
<text x="110.9" y="136.7">1</text>
<text x="110.9" y="139.2">2</text>
</g>
<g font-size="1.8" fill="#505050">
<text x="202.5" y="23.4">EXP_VCC</text>
<text x="245.2" y="23.4">EXP_MOSI</text>
<text x="245.2" y="28.5">EXP_SCK</text>
<text x="245.2" y="26">EXP_MISO</text>
<text x="245.2" y="31">EXP_IN/16</text>
<text x="245.2" y="36.1">EXP_RST</text>
<text x="206.4" y="56.4">EXP_MISO</text>
<text x="207.6" y="59">EXP_SCK</text>
<text x="240.1" y="59">EXP_MOSI</text>
<text x="240.1" y="56.4">EXP_VCC</text>
<text x="207.6" y="61.5">EXP_RST</text>
<text x="58.5" y="71" transform="rotate(-90 58.5 71)">D1001</text>
<text x="64.9" y="71" transform="rotate(-90 64.9 71)">SK310A-TP</text>
<text x="242.6" y="79.3">EXP_VCC</text>
<text x="33.8" y="84.4">EXP_MOSI</text>
<text x="100.5" y="89.4">EXP_OUT/16</text>
<text x="103.4" y="86.9">EXP_VCC</text>
<text x="207.2" y="104.7">EXP_OUT/16</text>
<text x="208.8" y="112.3">EXP_IN/16</text>
<text x="37.5" y="117.4">EXP_SCK</text>
<text x="210.1" y="119.9">EXP_VCC</text>
<text x="240.1" y="135.1">EXP_VCC</text>
<text x="235" y="140.2">EXP_RST</text>
<text x="245.2" y="155.5">EXP_VCC</text>
<text x="204.6" y="158">EXP_OUT/16</text>
</g>
</svg>
